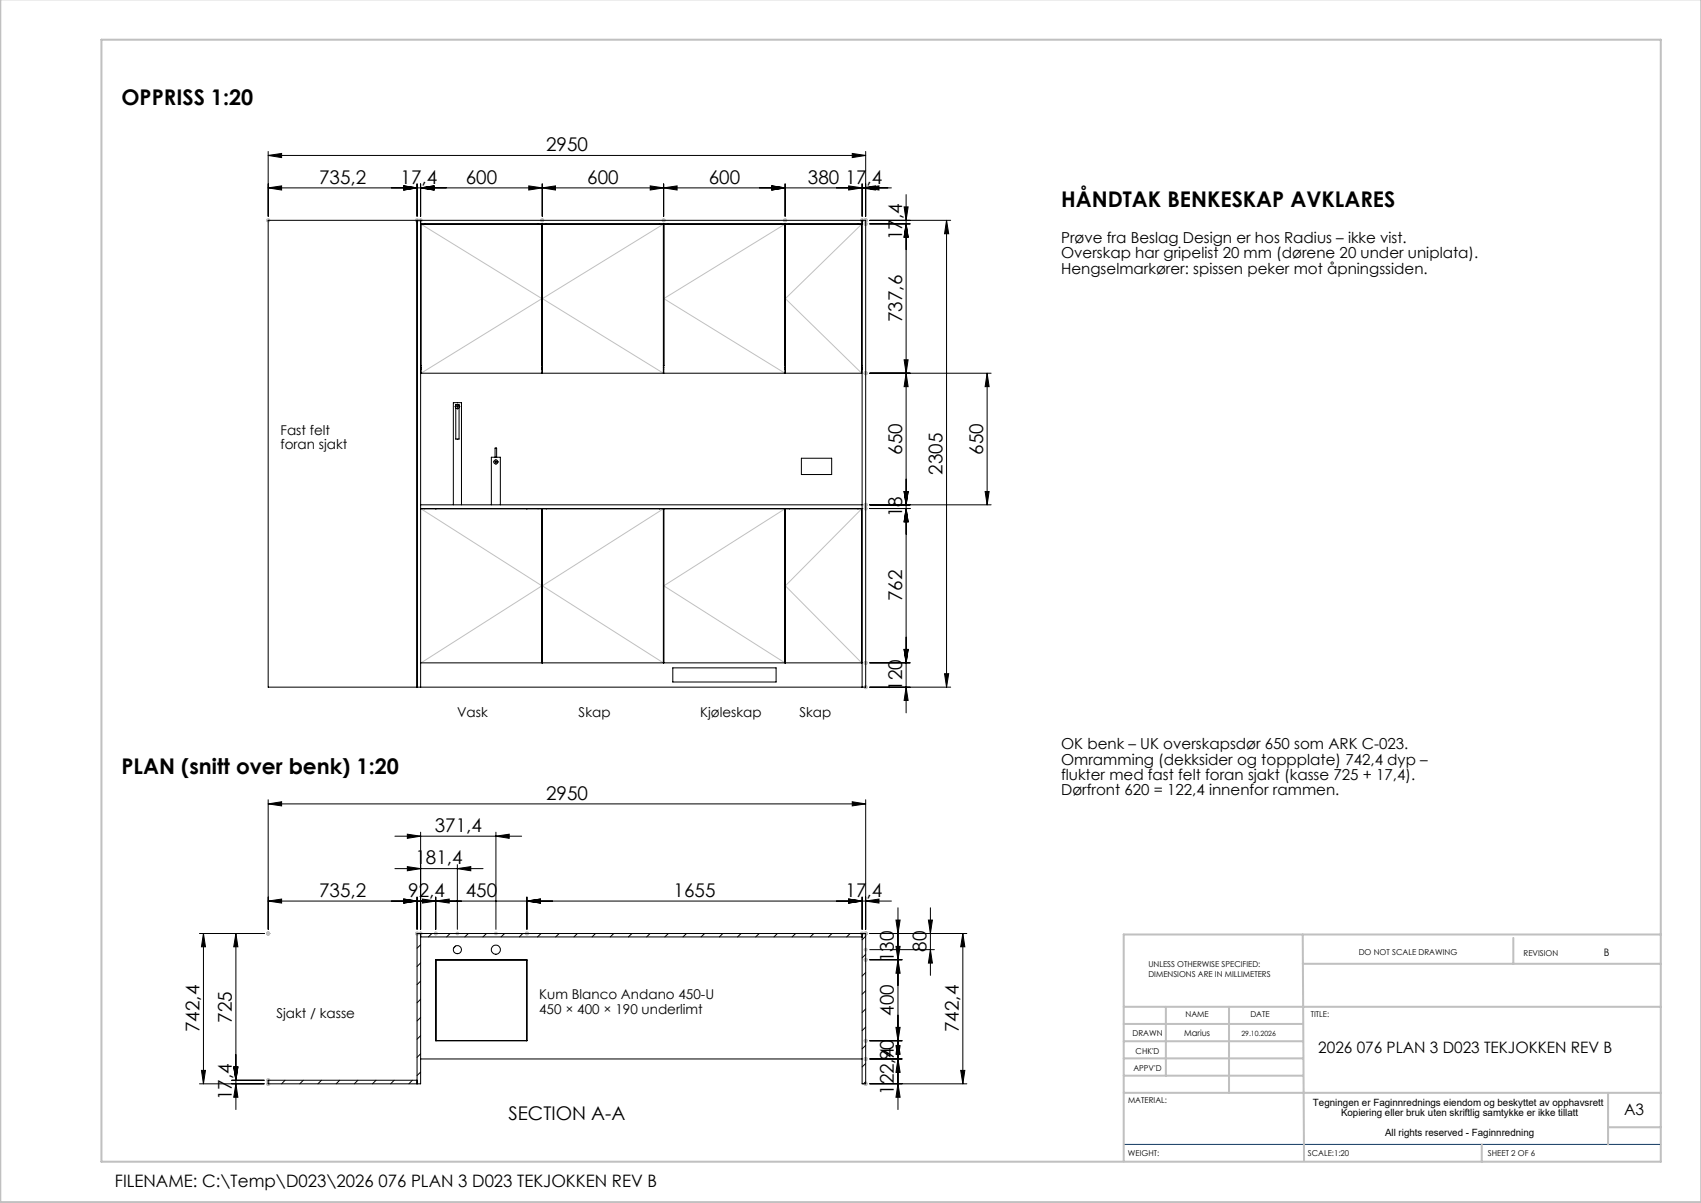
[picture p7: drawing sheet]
<svg xmlns="http://www.w3.org/2000/svg" width="420mm" height="297mm" viewBox="0 0 420 297" stroke-linecap="round" stroke-linejoin="round" font-family="sans-serif">
<g fill="none" stroke="#000" stroke-width=".25">
<path d="M66.2 38.4l3.3-.5v1zM66.2 37.4v16M66.2 38.4h147.5M210.4 37.9l3.3 .5-3.3 .5zM213.7 37.4v16M66.2 54.4h147.5v115.2h-147.5zM66.2 46.4l3.3-.5v1zM66.2 46.4h153.9M99.7 45.9l3.3 .5-3.3 .5zM103 54.4v115.2M103 45.4v8M103.9 54.4v115.2"/>
<path d="M103.9 55.3h109M103.9 46.4l3.3-.5v1zM103.9 45.4v8M104 55.3h29.8v36.8h-29.8zM104.9 55.3h.1M130.6 45.9l3.3 .5-3.3 .5zM132.9 55.3h.1M133.9 55.3v36.8h29.9v-36.8h-29.9M133.9 46.4l3.3-.5v1zM133.9 45.4v8M134.9 55.3h.1M160.5 45.9l3.4 .5-3.4 .5z"/>
<path d="M162.8 55.3h.1M163.9 55.3v36.8h29.9l.1-36.8M163.9 46.4l3.3-.5v1zM163.9 45.4v8M163.9 55.3h29.9M164.9 55.3h.1M190.6 45.9l3.3 .5-3.3 .5zM192.8 55.3h.1M193.9 45.4v8M193.9 55.3h18.9v36.8h-18.9zM194.9 55.3h.1M209.5 45.9l3.4 .5-3.4 .5z"/>
<path d="M211.8 55.3h.1M212.9 54.4v115.2M212.9 46.4l3.2-.5v1zM212.9 45.4v8M213.7 46.4l3.3-.5v1zM214.7 55.3h10M214.7 54.4h20M223.2 51.1h1l-.5 3.3zM223.7 55.3l.5 3.3h-1zM223.7 48v128M233.7 54.4l.5 3.3h-1zM233.7 54.4v115.2"/>
<path d="M103.9 90.3h.1M103.9 90.8h.1M103.9 91.2h.1M133.8 90.3h.1M133.8 90.8h.1M133.8 91.2h.1M163.8 90.3h.1M163.8 90.8h.1M163.8 91.2h.1M193.8 90.3h.1M193.8 90.8h.1M193.8 91.2h.1"/>
<path d="M212.8 90.3h.1M212.8 90.8h.1M212.8 91.2h.1M214.7 92.1h30M223.2 88.8h1l-.5 3.3zM223.7 92.1l.5 3.4h-1zM243.7 92.1v32.5M243.7 92.1l.5 3.4h-1zM112.5 100.7v7.7h.8v-7.7M112.5 100.1v-.2h.8v.2M112.8 100.4h.3M112.9 100.3v.2"/>
<path d="M122.2 112.9v-2.3h.4v2.3M122.3 114h.3M122.4 113.9v.3M197.9 113.1h7.5v4.1h-7.5zM103.9 125.6h109M103.9 124.6h109M103.9 125.6h29.9v38.1M104.9 125.6h.1M107.6 125.6h.1M107.7 125.6h.1M111.9 124.6v-25.2h2v25.2M121.3 124.6v-11.7h2.2v11.7"/>
<path d="M130.1 125.6h.1M132.9 125.6h.1M133.9 125.6v38.1M133.9 125.6h29.9v38.1M134.9 125.6h.1M162.8 125.6h.1M163.9 125.6v38.1M163.9 125.6h29.9M193.9 125.6v38.1M194.9 125.6h.1M211.8 125.6h.1M214.7 125.6h10"/>
<path d="M214.7 124.6h30M223.2 121.4h1l-.5 3.2zM223.7 125.6l.5 3.2h-1zM243.2 121.4h1l-.5 3.2zM103.9 163.7h109M166.1 164.9h25.5v3.5h-25.5zM193.9 163.7v-38.1h18.9v38.1M214.7 169.6h20M214.7 163.7h10M223.2 160.3h1l-.5 3.4zM223.7 169.6l.5 3.3h-1zM233.2 166.3h1l-.5 3.3z"/>
<path d="M66.2 198.5l3.3-.6v1.1zM66.2 197.4v32M66.2 198.5h147.5M210.4 197.9l3.3 .6-3.3 .5zM213.7 197.4v32M97.5 214.5h21.8M97.5 206.4h31.3M100.6 214l3.3 .5-3.3 .5zM100.6 205.9l3.3 .5-3.3 .6zM103.9 205.5v23.9M112.9 214.5l3.3-.5v1zM112.9 213.5v15.9"/>
<path d="M122.4 206.4l3.3-.5v1.1zM122.4 205.5v23.9M49.2 230.5h16M50.2 230.5l.5 3.2h-1zM50.2 230.5v37.1M58.2 230.5l.5 3.2h-1zM58.2 230.5v43.4M66.2 222.5l3.3-.5v1zM66.2 222.5h153.9M99.7 222l3.3 .5-3.3 .5zM103 221.5v7.9M103.9 230.5v37.1h-37.7v-.9h36.8"/>
<path d="M103.9 231.3h109M103.9 237.7l-.9 .9M103.9 233.3l-.9 .8M104.3 222l3.3 .5-3.3 .5zM106.6 230.5l-.8 .8M107.6 237h22.5v20h-22.5zM107.6 237h22.5M107.6 222.5l3.3-.5v1zM107.6 221.5v7.9M107.7 237v20M111.1 230.5l-.8 .8M112.5 233.5l-.5 .6"/>
<path d="M115.6 230.5l-.8 .8M120.1 230.5l-.9 .8M124.6 230.5l-.9 .8M129.1 230.5l-.9 .8M130.1 237v20M130.1 222.5l3.3-.5v1zM130.1 221.5v7.9M133.6 230.5l-.9 .8M138.1 230.5l-.9 .8M142.6 230.5l-.9 .8M147 230.5l-.8 .8M151.6 230.5l-.9 .8"/>
<path d="M156 230.5l-.8 .8M160.5 230.5l-.8 .8M165 230.5l-.9 .8M169.5 230.5l-.9 .8M174 230.5l-.9 .8M178.5 230.5l-.9 .8M183 230.5l-.9 .8M187.5 230.5l-.9 .8M191.9 230.5l-.8 .8M196.5 230.5l-.9 .8M200.9 230.5l-.8 .8M205.4 230.5l-.9 .8"/>
<path d="M209.5 222l3.4 .5-3.4 .5zM209.9 230.5l-.8 .8M212.9 230.5v37.1h.8v-37.1h-110.7v37.1M212.9 221.5v7.9M213.7 231.1l-.8 .9M213.7 235.6l-.8 .9M213.7 222.5l3.3-.5v1zM214.7 230.5h24M214.7 237h8M214.7 234.5h16M221.2 227.2h1l-.5 3.3zM221.2 233.6h1l-.5 3.4z"/>
<path d="M221.7 237l.5 3.3h-1zM221.7 224.1v49.8M229.2 227.2h1l-.5 3.3zM229.7 234.5l.5 3.3h-1zM229.7 224.1v16.7M237.7 230.5l.5 3.2h-1zM237.7 230.5v37.1M103.9 242.2l-.9 .9M103.9 255.7l-.9 .9M103.9 246.7l-.9 .9M103.9 251.2l-.9 .9M107.6 256.9h22.5"/>
<path d="M213.7 240.1l-.8 .9M213.7 244.6l-.8 .9M213.7 249.1l-.8 .9M213.7 253.6l-.8 .9M213.7 258.1l-.8 .8M214.7 257h8M221.2 253.6h1l-.5 3.4zM221.2 258.2h1l-.5 3.2zM221.7 257l.5 3.3h-1zM49.2 267.6h16M49.7 264.3h1l-.5 3.3zM57.2 266.7h8"/>
<path d="M57.7 263.4h1l-.5 3.3zM58.2 267.6l.5 3.3h-1zM70.4 266.7l-.9 .9M74.9 266.7l-.9 .9M79.4 266.7l-.9 .9M83.9 266.7l-.9 .9M88.4 266.7l-.9 .9M92.9 266.7l-.9 .9M97.3 266.7l-.9 .9M101.8 266.7l-.8 .9M103.9 261.4h109M103.9 260.2l-.9 .9"/>
<path d="M103.9 264.7l-.9 .8M213.7 262.6l-.8 .8M213.7 267l-.5 .6M214.7 261.4h8M214.7 267.6h24M221.7 261.4l.5 3.4h-1zM221.7 267.6l.5 3.3h-1zM237.2 264.3h1l-.5 3.3z"/>
<circle cx="112.9" cy="100.4" r=".49"/>
<circle cx="122.4" cy="114" r=".5"/>
<circle cx="112.9" cy="234.4" r="1"/>
<circle cx="122.4" cy="234.5" r="1.11"/>
</g>
<g fill="none" stroke="#c0c0c0" stroke-width=".25">
<path d="M65.7 54.4h1M65.9 54l.7 .7M66.2 53.9v1M66.6 54l-.7 .7M102.5 54.4h1.9M102.6 54l.7 .7M103 53.9v1M103.3 54l-.7 .7M103.5 54l.7 .7M103.9 53.9v1M104 55.3l29.8 18.4-29.8 18.4M104.2 54l-.7 .7"/>
<path d="M133.3 54.4h1.1M133.5 54l.7 .7M133.9 53.9v1M134.2 54l-.7 .7M163.4 54.4h1M163.5 54l.7 .7M163.8 55.3l-29.9 18.4 29.9 18.4M163.9 53.9v1M164.2 54l-.7 .7M193.4 54.4h.9M193.5 54l.7 .7M193.8 55.3l-29.9 18.4 29.9 18.4"/>
<path d="M193.9 53.9v1M194.2 54l-.7 .7M212.4 54.4h1.8M212.5 54l.7 .7M212.8 55.3l-18.9 18.4 18.9 18.4M212.9 53.9v1M213.2 54l-.7 .7M213.2 55.3h1M213.4 54.9l.7 .7M213.4 54l.7 .7M213.7 53.9v1.9M214.1 54l-.7 .7"/>
<path d="M214.1 54.9l-.7 .7M213.2 92.1h1M213.4 91.8l.7 .7M213.7 91.6v1M214.1 91.8l-.7 .7M104 125.6l29.8 19-29.8 19.1M163.8 125.6l-29.9 19 29.9 19.1M193.8 125.6l-29.9 19 29.9 19.1M212.8 125.6l-18.9 19 18.9 19.1M213.2 125.6h1M213.2 124.6h1M213.4 125.2l.7 .7"/>
<path d="M213.4 124.3l.7 .7M213.7 124.1v1.9M214.1 125.2l-.7 .7M214.1 124.3l-.7 .7M213.2 169.6h1M213.2 163.7h1M213.4 169.3l.7 .7M213.4 163.3l.7 .7M213.7 163.2v.9M213.7 169.2v.9M214.1 169.3l-.7 .7M214.1 163.3l-.7 .7"/>
<path d="M65.7 230.5h1M65.9 230.1l.7 .7M66.2 230v1M66.6 230.1l-.7 .7M102.5 230.5h1.9M102.6 230.1l.7 .7M103 230v1M103.3 230.1l-.7 .7M103.5 230.1l.7 .7M103.9 230v1M104.2 230.1l-.7 .7M107.1 230.5h1"/>
<path d="M107.2 230.1l.7 .7M107.6 230v1M107.9 230.1l-.7 .7M112.4 230.5h1M112.6 230.1l.7 .7M112.9 230v1M113.3 230.1l-.7 .7M121.9 230.5h1M122.1 230.1l.7 .7M122.4 230v1M122.8 230.1l-.7 .7M129.6 230.5h1"/>
<path d="M129.8 230.1l.7 .7M130.1 230v1M130.5 230.1l-.7 .7M212.4 230.5h1.8M212.5 230.1l.7 .7M212.9 230v1M213.2 230.1l-.7 .7M213.2 237h1M213.2 234.5h1M213.4 230.1l.7 .7M213.4 236.6l.7 .7M213.4 234.1l.7 .7"/>
<path d="M213.7 230v1M213.7 234v.9M213.7 236.5v1M214.1 230.1l-.7 .7M214.1 236.6l-.7 .7M214.1 234.1l-.7 .7M213.2 257h1M213.4 256.6l.7 .7M213.7 256.5v1M214.1 256.6l-.7 .7M65.7 267.6h1M65.7 266.7h1"/>
<path d="M65.9 266.3l.7 .7M65.9 267.2l.7 .7M66.2 266.2v1.9M66.6 266.3l-.7 .7M66.6 267.2l-.7 .7M213.2 261.4h1M213.2 267.6h1M213.4 261.1l.7 .7M213.4 267.2l.7 .7M213.7 260.9v1.1M213.7 267.1v1M214.1 261.1l-.7 .7"/>
<path d="M214.1 267.2l-.7 .7"/>
</g>
<path d="M112.7 100.4h-.4M112.9 100.1v-.3M112.9 100.6v.4M113.2 100.4h.4M122.2 114h-.4M122.5 113.8v-.4M122.5 114.3v.4M122.7 114h.4" fill="none" stroke="#000" stroke-width=".25" stroke-dasharray="15.2 1.3 1.3 1.3"/>
<path d="M277.5 282.5h132.6" fill="none" stroke="#004080" stroke-width=".25"/>
<g fill="none" stroke="#c0c0c0" stroke-width=".5">
<path d="M.1 -.1v296.9h419.9M25 9.8h385.1v277h-385.1zM321.7 230.7l.3 55.8M321.7 237.9h88.4M373.7 231.6v6.3M410.1 230.7h-132.6v56M277.5 248.6h132.6M277.5 257.1h44.2M277.5 252.8h44.2M287.9 248.6v17M303.5 248.6v21.2M277.5 265.6h44.2"/>
<path d="M277.5 261.3h44.2M277.5 269.8h132.6M397.1 269.8v12.7M397.1 278.3h13M365.9 282.5v4.3"/>
</g>
<g fill="#000">
<path d="M66.2 46.4l3.3-.5v1zM99.7 45.9l3.3 .5-3.3 .5zM99.7 45.9l3.3 .5-3.3 .5zM103.9 46.4l3.3-.5v1zM103.9 46.4l3.3-.5v1zM130.6 45.9l3.3 .5-3.3 .5zM133.9 46.4l3.3-.5v1zM160.5 45.9l3.4 .5-3.4 .5zM163.9 46.4l3.3-.5v1zM190.6 45.9l3.3 .5-3.3 .5zM190.6 45.9l3.3 .5-3.3 .5zM212.9 46.4l3.2-.5v1zM209.5 45.9l3.4 .5-3.4 .5zM213.7 46.4l3.3-.5v1zM66.2 38.4l3.3-.5v1zM210.4 37.9l3.3 .5-3.3 .5zM66.2 222.5l3.3-.5v1zM99.7 222l3.3 .5-3.3 .5zM99.7 222l3.3 .5-3.3 .5zM107.6 222.5l3.3-.5v1zM104.3 222l3.3 .5-3.3 .5zM130.1 222.5l3.3-.5v1zM130.1 222.5l3.3-.5v1zM209.5 222l3.4 .5-3.4 .5zM209.5 222l3.4 .5-3.4 .5zM213.7 222.5l3.3-.5v1zM100.6 214l3.3 .5-3.3 .5zM112.9 214.5l3.3-.5v1zM100.6 205.9l3.3 .5-3.3 .6zM122.4 206.4l3.3-.5v1.1zM66.2 198.5l3.3-.6v1.1zM210.4 197.9l3.3 .6-3.3 .5z"/>
<path d="M223.7 169.6l.5 3.3h-1zM223.2 160.3h1l-.5 3.4zM223.2 160.3h1l-.5 3.4zM223.7 125.6l.5 3.2h-1zM223.7 125.6l.5 3.2h-1zM223.2 121.4h1l-.5 3.2zM223.2 121.4h1l-.5 3.2zM223.7 92.1l.5 3.4h-1zM223.2 88.8h1l-.5 3.3zM223.7 55.3l.5 3.3h-1zM223.7 55.3l.5 3.3h-1zM223.2 51.1h1l-.5 3.3zM233.2 166.3h1l-.5 3.3zM233.7 54.4l.5 3.3h-1zM243.2 121.4h1l-.5 3.2zM243.7 92.1l.5 3.4h-1z"/>
<path d="M221.2 227.2h1l-.5 3.3zM221.7 237l.5 3.3h-1zM221.2 233.6h1l-.5 3.4zM221.7 257l.5 3.3h-1zM221.2 253.6h1l-.5 3.4zM221.7 261.4l.5 3.4h-1zM221.2 258.2h1l-.5 3.2zM221.7 267.6l.5 3.3h-1zM229.2 227.2h1l-.5 3.3zM229.7 234.5l.5 3.3h-1zM237.7 230.5l.5 3.2h-1zM237.2 264.3h1l-.5 3.3zM58.2 230.5l.5 3.2h-1zM57.7 263.4h1l-.5 3.3zM57.7 263.4h1l-.5 3.3zM58.2 267.6l.5 3.3h-1zM50.2 230.5l.5 3.2h-1zM49.7 264.3h1l-.5 3.3z"/>
</g>
<g font-size="5.3">
<text x="30" y="26">OPPRISS 1:20</text>
<text x="262" y="51">HÅNDTAK BENKESKAP AVKLARES</text>
<text x="30" y="191">PLAN (snitt over benk) 1:20</text>
</g>
<g font-size="4.7">
<text x="134.8" y="37.4">2950</text>
<text x="78.8" y="45.4">735,2</text>
<text x="98.9" y="45.4">17,4</text>
<text x="115" y="45.4">600</text>
<text x="145" y="45.4">600</text>
<text x="175" y="45.4">600</text>
<text x="199.5" y="45.4">380</text>
<text x="208.8" y="45.4">17,4</text>
<text x="222.7" y="59.3" transform="rotate(-90 222.7 59.3)">17,4</text>
<text x="222.7" y="79.5" transform="rotate(-90 222.7 79.5)">737,6</text>
<text x="222.7" y="112.3" transform="rotate(-90 222.7 112.3)">650</text>
<text x="242.7" y="112.3" transform="rotate(-90 242.7 112.3)">650</text>
<text x="232.7" y="117.2" transform="rotate(-90 232.7 117.2)">2305</text>
<text x="222.7" y="127.7" transform="rotate(-90 222.7 127.7)">18</text>
<text x="222.7" y="148.5" transform="rotate(-90 222.7 148.5)">762</text>
<text x="222.7" y="170.5" transform="rotate(-90 222.7 170.5)">120</text>
<text x="134.8" y="197.4">2950</text>
<text x="107.3" y="205.4">371,4</text>
<text x="102.6" y="213.4">181,4</text>
<text x="78.8" y="221.4">735,2</text>
<text x="100.8" y="221.4">92,4</text>
<text x="115" y="221.4">450</text>
<text x="166.3" y="221.4">1655</text>
<text x="208.8" y="221.4">17,4</text>
<text x="220.7" y="237.6" transform="rotate(-90 220.7 237.6)">130</text>
<text x="228.7" y="235" transform="rotate(-90 228.7 235)">80</text>
<text x="220.7" y="250.8" transform="rotate(-90 220.7 250.8)">400</text>
<text x="49.2" y="254.8" transform="rotate(-90 49.2 254.8)">742,4</text>
<text x="57.2" y="252.4" transform="rotate(-90 57.2 252.4)">725</text>
<text x="236.7" y="254.8" transform="rotate(-90 236.7 254.8)">742,4</text>
<text x="220.7" y="261.8" transform="rotate(-90 220.7 261.8)">90</text>
<text x="57.2" y="271.6" transform="rotate(-90 57.2 271.6)">17,4</text>
<text x="220.7" y="270.3" transform="rotate(-90 220.7 270.3)">122,4</text>
<text x="125.5" y="276.5">SECTION A-A</text>
</g>
<text font-size="4.2" x="28.4" y="293.1">FILENAME: C:\Temp\D023\2026 076 PLAN 3 D023 TEKJOKKEN REV B</text>
<g font-size="3.9">
<text x="325.5" y="259.9">2026 076 PLAN 3 D023 TEKJOKKEN REV B</text>
<text x="401" y="275.4">A3</text>
</g>
<g font-size="3.7">
<text x="262" y="60">Prøve fra Beslag Design er hos Radius – ikke vist.</text>
<text x="262" y="63.8">Overskap har gripelist 20 mm (dørene 20 under uniplata).</text>
<text x="262" y="67.6">Hengselmarkører: spissen peker mot åpningssiden.</text>
<text x="262" y="185">OK benk – UK overskapsdør 650 som ARK C-023.</text>
<text x="262" y="188.8">Omramming (dekksider og toppplate) 742,4 dyp –</text>
<text x="262" y="192.6">flukter med fast felt foran sjakt (kasse 725 + 17,4).</text>
<text x="262" y="196.4">Dørfront 620 = 122,4 innenfor rammen.</text>
</g>
<g font-size="3.3">
<text x="69.3" y="107.4">Fast felt</text>
<text x="69.3" y="110.9">foran sjakt</text>
<text x="112.9" y="176.9">Vask</text>
<text x="142.9" y="176.9">Skap</text>
<text x="172.9" y="176.9">Kjøleskap</text>
<text x="197.4" y="176.9">Skap</text>
<text x="68.3" y="251.3">Sjakt / kasse</text>
<text x="133.1" y="246.7">Kum Blanco Andano 450-U</text>
<text x="133.1" y="250.2">450 × 400 × 190 underlimt</text>
</g>
<g font-size="2.5">
<text x="396" y="235.9">B</text>
<text x="324.2" y="273">Tegningen er Faginnrednings eiendom og beskyttet av opphavsrett</text>
<text x="331.1" y="275.4">Kopiering eller bruk uten skriftlig samtykke er ikke tillatt</text>
<text x="342" y="280.4">All rights reserved - Faginnredning</text>
</g>
<text font-size="2.1" x="292.4" y="255.9">Marius</text>
<g font-size="2">
<text x="283.6" y="238.6">UNLESS OTHERWISE SPECIFIED:</text>
<text x="335.5" y="235.8">DO NOT SCALE DRAWING</text>
<text x="376.2" y="236">REVISION</text>
<text x="283.6" y="241.1">DIMENSIONS ARE IN MILLIMETERS</text>
<text x="292.7" y="251.1">NAME</text>
<text x="308.7" y="251.1">DATE</text>
<text x="323.7" y="251.1">TITLE:</text>
<text x="279.6" y="255.9">DRAWN</text>
<text x="280.4" y="260.1">CHK'D</text>
<text x="279.9" y="264.4">APPV'D</text>
<text x="278.5" y="272.3">MATERIAL:</text>
<text x="278.5" y="285.3">WEIGHT:</text>
<text x="323" y="285.4">SCALE:1:20</text>
<text x="367.4" y="285.4">SHEET 2 OF 6</text>
</g>
<text font-size="1.8" x="306.5" y="255.9">29.10.2026</text>
</svg>
